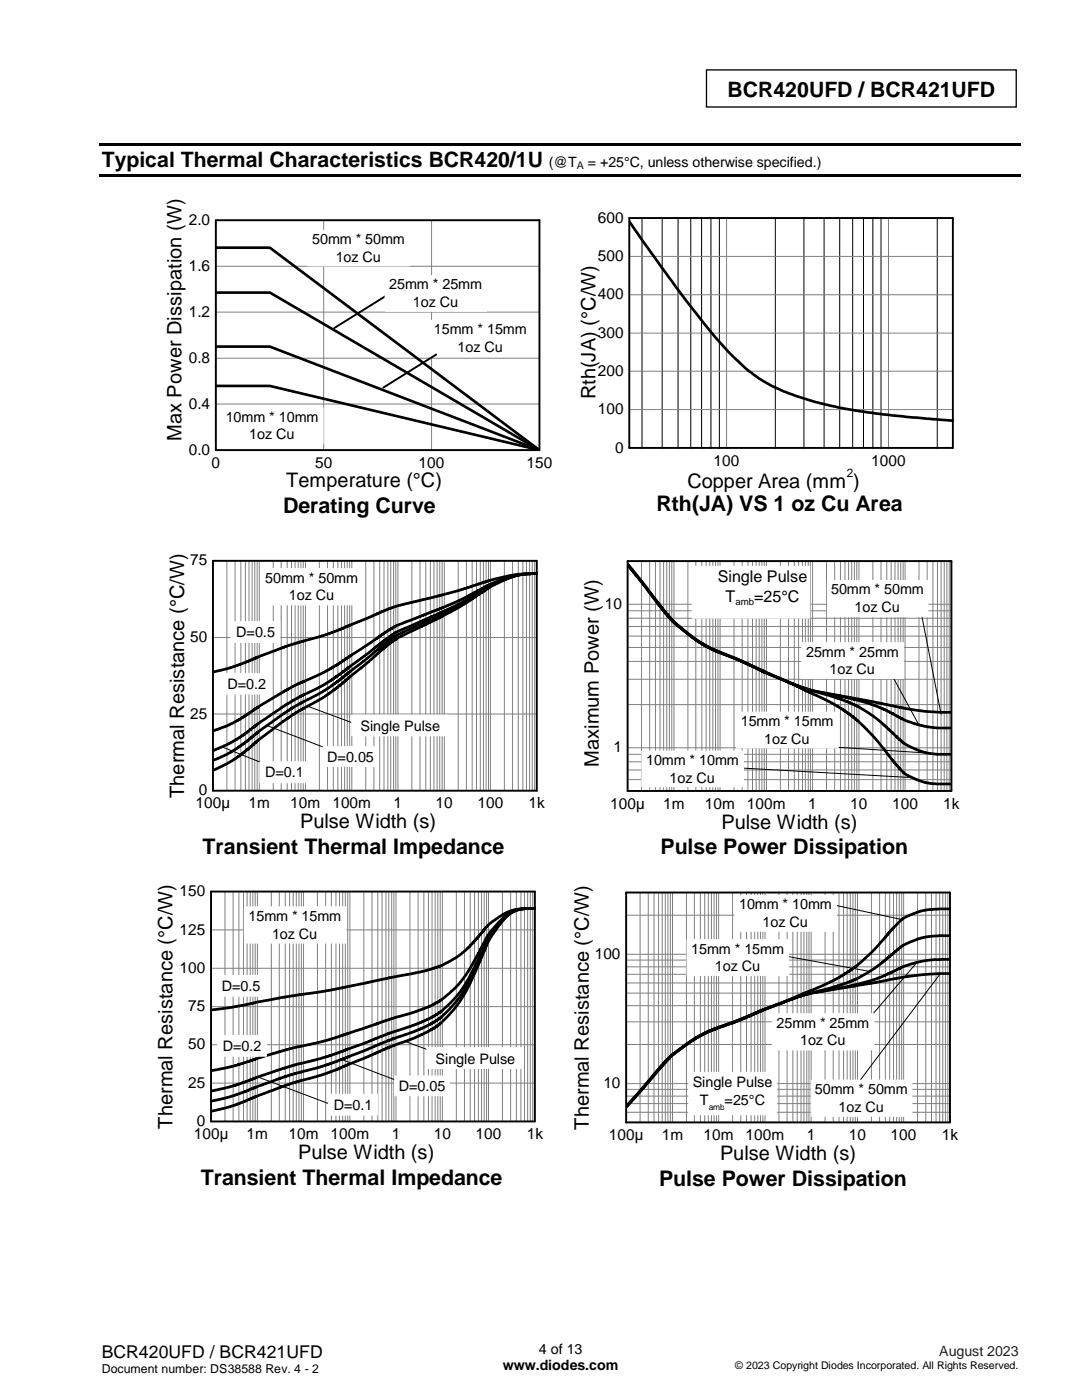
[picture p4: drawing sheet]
<svg xmlns="http://www.w3.org/2000/svg" width="216mm" height="279mm" viewBox="0 0 216 279" stroke-linecap="round" stroke-linejoin="round" font-family="sans-serif">
<path d="M141 14h61.8v7.4h-61.8z" fill="none" stroke="#000" stroke-width=".26"/>
<g fill="#000">
<path d="M19.8 28.6h183.9v.5h-183.9z" fill-rule="evenodd"/>
<path d="M19.8 34.7h183.9v.5h-183.9z" fill-rule="evenodd"/>
</g>
<g fill="none" stroke="#000" stroke-width=".2">
<path d="M128.1 43.5v45.9M132.1 43.5v45.9M135.3 43.5v45.9M137.8 43.5v45.9M140 43.5v45.9M141.9 43.5v45.9M143.5 43.5v45.9M154.7 43.5v45.9M160.4 43.5v45.9M164.4 43.5v45.9M167.6 43.5v45.9M170.1 43.5v45.9"/>
<path d="M172.3 43.5v45.9M174.2 43.5v45.9M175.8 43.5v45.9M187 43.5v45.9M53 144.7l11.9 4.5M61.3 140.9l11.4 4.2"/>
</g>
<g fill="none" stroke="#808080" stroke-width=".2">
<path d="M43.1 53.1h64.5M64.6 43.9v45.9M86.1 43.9v45.9M125.6 58.8h64.5M125.6 51.2h64.5M145 43.5v45.9M177.3 43.5v45.9M43.1 71.5h64.5M43.1 62.3h64.5M125.6 74.1h64.5M125.6 66.5h64.5M43.1 80.6h64.5"/>
<path d="M125.6 81.7h64.5M45.3 111.9v45.9M46.9 111.9v45.9M48.1 111.9v45.9M49 111.9v45.9M49.7 111.9v45.9M50.3 111.9v45.9M50.8 111.9v45.9M51.3 111.9v45.9M51.7 111.9v45.9M54.5 111.9v45.9M56.1 111.9v45.9"/>
<path d="M57.3 111.9v45.9M58.2 111.9v45.9M58.9 111.9v45.9M59.5 111.9v45.9M60 111.9v45.9M60.5 111.9v45.9M60.9 111.9v45.9M63.7 111.9v45.9M65.4 111.9v45.9M66.5 111.9v45.9M67.4 111.9v45.9M68.1 111.9v45.9"/>
<path d="M68.8 111.9v45.9M69.3 111.9v45.9M69.8 111.9v45.9M70.2 111.9v45.9M73 111.9v45.9M74.6 111.9v45.9M75.8 111.9v45.9M76.6 111.9v45.9M77.4 111.9v45.9M78 111.9v45.9M78.5 111.9v45.9M79 111.9v45.9"/>
<path d="M79.4 111.9v45.9M82.2 111.9v45.9M83.8 111.9v45.9M85 111.9v45.9M85.9 111.9v45.9M86.6 111.9v45.9M87.2 111.9v45.9M87.7 111.9v45.9M88.2 111.9v45.9M88.7 111.9v45.9M91.4 111.9v45.9M93.1 111.9v45.9"/>
<path d="M94.2 111.9v45.9M95.1 111.9v45.9M95.8 111.9v45.9M96.5 111.9v45.9M97 111.9v45.9M97.5 111.9v45.9M97.9 111.9v45.9M100.6 111.9v45.9M102.3 111.9v45.9M103.4 111.9v45.9M104.3 111.9v45.9M105 111.9v45.9"/>
<path d="M105.7 111.9v45.9M106.2 111.9v45.9M106.7 111.9v45.9M128 112v45.9M129.6 112v45.9M130.8 112v45.9M131.7 112v45.9M132.4 112v45.9M133 112v45.9M133.6 112v45.9M134 112v45.9M134.5 112v45.9"/>
<path d="M137.3 112v45.9M138.8 112v45.9M140 112v45.9M140.9 112v45.9M141.6 112v45.9M142.2 112v45.9M142.8 112v45.9M143.3 112v45.9M143.7 112v45.9M146.5 112v45.9M148.1 112v45.9M149.2 112v45.9"/>
<path d="M150.2 112v45.9M150.9 112v45.9M151.5 112v45.9M152 112v45.9M152.5 112v45.9M152.9 112v45.9M155.7 112v45.9M157.3 112v45.9M158.5 112v45.9M159.4 112v45.9M160.1 112v45.9M160.7 112v45.9"/>
<path d="M161.3 112v45.9M161.7 112v45.9M162.1 112v45.9M164.9 112v45.9M166.5 112v45.9M167.7 112v45.9M168.6 112v45.9M169.3 112v45.9M170 112v45.9M170.5 112v45.9M171 112v45.9M171.4 112v45.9"/>
<path d="M174.2 112v45.9M175.8 112v45.9M177 112v45.9M177.8 112v45.9M178.6 112v45.9M179.2 112v45.9M179.7 112v45.9M180.2 112v45.9M180.6 112v45.9M183.4 112v45.9M185 112v45.9M186.2 112v45.9"/>
<path d="M187.1 112v45.9M187.8 112v45.9M188.4 112v45.9M188.9 112v45.9M189.4 112v45.9M42.5 127.2h64.6M125.2 135.6h64.6M125.2 132h64.6M125.2 129.2h64.6M125.2 126.9h64.6M125.2 125h64.6M125.2 123.4h64.6"/>
<path d="M125.2 121.9h64.6M125.2 120.6h64.6M42.5 142.5h64.6M125.2 155.6h64.6M125.2 153.7h64.6M125.2 152h64.6M125.2 150.5h64.6M125.2 140.6h64.6M125.2 149.2h64.6M44.9 177.9v45.9M46.5 177.9v45.9M47.7 177.9v45.9"/>
<path d="M48.6 177.9v45.9M49.3 177.9v45.9M49.9 177.9v45.9M50.5 177.9v45.9M50.9 177.9v45.9M51.4 177.9v45.9M54.1 177.9v45.9M55.7 177.9v45.9M56.9 177.9v45.9M57.8 177.9v45.9M58.5 177.9v45.9M59.1 177.9v45.9"/>
<path d="M59.7 177.9v45.9M60.1 177.9v45.9M60.6 177.9v45.9M63.3 177.9v45.9M65 177.9v45.9M66.1 177.9v45.9M67 177.9v45.9M67.8 177.9v45.9M68.4 177.9v45.9M68.9 177.9v45.9M69.4 177.9v45.9M69.8 177.9v45.9"/>
<path d="M72.6 177.9v45.9M74.2 177.9v45.9M75.4 177.9v45.9M76.2 177.9v45.9M77 177.9v45.9M77.6 177.9v45.9M78.2 177.9v45.9M78.6 177.9v45.9M79 177.9v45.9M81.8 177.9v45.9M83.4 177.9v45.9M84.6 177.9v45.9"/>
<path d="M85.5 177.9v45.9M86.2 177.9v45.9M86.8 177.9v45.9M87.4 177.9v45.9M87.8 177.9v45.9M88.3 177.9v45.9M91.1 177.9v45.9M92.7 177.9v45.9M93.8 177.9v45.9M94.7 177.9v45.9M95.5 177.9v45.9M96.1 177.9v45.9"/>
<path d="M96.6 177.9v45.9M97.1 177.9v45.9M97.5 177.9v45.9M100.3 177.9v45.9M101.9 177.9v45.9M103 177.9v45.9M103.9 177.9v45.9M104.7 177.9v45.9M105.3 177.9v45.9M105.8 177.9v45.9M106.3 177.9v45.9M127.7 178.1v45.9"/>
<path d="M129.4 178.1v45.9M130.5 178.1v45.9M131.4 178.1v45.9M132.1 178.1v45.9M132.8 178.1v45.9M133.3 178.1v45.9M133.8 178.1v45.9M134.2 178.1v45.9M137 178.1v45.9M138.6 178.1v45.9M139.8 178.1v45.9M140.6 178.1v45.9"/>
<path d="M141.3 178.1v45.9M142 178.1v45.9M142.5 178.1v45.9M143 178.1v45.9M143.4 178.1v45.9M146.2 178.1v45.9M147.8 178.1v45.9M149 178.1v45.9M149.9 178.1v45.9M150.6 178.1v45.9M151.2 178.1v45.9M151.7 178.1v45.9"/>
<path d="M152.2 178.1v45.9M152.6 178.1v45.9M155.4 178.1v45.9M157.1 178.1v45.9M158.2 178.1v45.9M159.1 178.1v45.9M159.8 178.1v45.9M160.4 178.1v45.9M161 178.1v45.9M161.4 178.1v45.9M161.9 178.1v45.9M164.6 178.1v45.9"/>
<path d="M166.3 178.1v45.9M167.4 178.1v45.9M168.3 178.1v45.9M169 178.1v45.9M169.7 178.1v45.9M170.2 178.1v45.9M170.7 178.1v45.9M171.1 178.1v45.9M173.9 178.1v45.9M175.5 178.1v45.9M176.7 178.1v45.9M177.5 178.1v45.9"/>
<path d="M178.3 178.1v45.9M178.9 178.1v45.9M179.4 178.1v45.9M179.9 178.1v45.9M180.3 178.1v45.9M183.1 178.1v45.9M184.7 178.1v45.9M185.9 178.1v45.9M186.8 178.1v45.9M187.5 178.1v45.9M188.1 178.1v45.9M188.6 178.1v45.9"/>
<path d="M189.1 178.1v45.9M42.1 193.2h64.6M42.1 185.6h64.6M124.9 198.2h64.7M124.9 196.2h64.7M124.9 194.4h64.7M124.9 193h64.7M124.9 191.6h64.7M124.9 182.6h64.7M124.9 190.4h64.7M42.1 216.2h64.6M42.1 208.5h64.6"/>
<path d="M42.1 200.9h64.6M124.9 218.8h64.7M124.9 217.4h64.7M124.9 208.5h64.7M124.9 203.9h64.7M124.9 200.7h64.7M124.9 216.3h64.7M124.9 222h64.7M124.9 220.2h64.7"/>
</g>
<g fill="none" stroke="#000" stroke-width=".53">
<path d="M43.1 58.4h10.8l53.7 31.4M43.1 49.4h10.8l53.7 40.4M125.5 44.1l5 7.2a202.2 202.2 0 0 0 14.9 19 31.7 31.7 0 0 0 15.9 9.5l4.4 1.2 5.9 1.1 9.1 1.1 9.4 .8M43.1 77h10.8l53.7 12.8M43.1 69.2h10.8l53.7 20.6M107.2 114.5l-3.5 .1-3.1 .5-2.9 .7-6.6 2.2-11.7 2.9-2.6 .9-3.9 1.8-7 2.8-9.1 2.7-10.9 4.2-3.5 .8M107.2 114.5l-3.3 .1-1.6 .4-1.9 .6-2.7 1-6.6 3.5-11.8 4.7-2.3 1.3-3.8 2.7-7.6 4.8-2.8 1.5-3.1 1.3-2.5 1.3-4.5 2.6-5.9 3.8-1.7 .9-2.7 .9M107.2 114.5h-2.2l-1.7 .3-1.2 .3-2.1 .8-2.3 1-6.4 3.8-4.6 2.2-7.7 3.3-13 9.7-2 1.2-4.1 1.9-2.5 1.4-5.5 3.7-3.2 2.5-1.5 1-1.7 .9-3.1 1.3M107.2 114.5h-2.2l-1.8 .3-3.5 1.3-1.9 .9-4.2 2.7-3.4 1.9-11.2 5.3-2.1 1.4-3.8 3.3-7.2 5.5-2.3 1.4-5 2.6-2 1.3-4.9 3.5-3 2.5-2.4 1.6-3.9 1.8M107.2 114.5h-2.2l-1.6 .3-1.9 .6-1.7 .7-2.2 1.2-6.3 4.1-12.4 6.2-2.2 1.7-3.1 2.8-7.6 6.1-1.6 1.1-4.6 2.5-3.2 2-5.2 4-2.4 2.1-2 1.5-2.1 1.2-2.5 1.2M125.2 112.6l7.1 9.1 2.1 2.5 4.9 3.9 3.1 1.6 5 2 5.2 2.5 4.6 1.9 4.2 1.5 20.3 4 3.2 .4 5 .2M125.2 112.7l8.9 11.2 4 3.3 2.7 1.8 2.3 1.1 4.3 1.6 5.2 2.5 7.1 3 2.9 .8 7.7 1.5 3.4 1 3.3 1.3 3.4 1.9 2.7 .9 3.3 .6 3.5 .1"/>
<path d="M125.2 112.6l8.9 11.2 3 2.6 3.1 2.1 2.2 1.2 4 1.5 6.2 2.9 6.6 2.8 2.4 .8 6.1 1.8 3.3 1.4 4.2 2.7 5.1 4.7 1.9 1 1.9 .8 1.5 .3 1.3 .1h3M125.2 112.5l8.7 11 1.8 1.7 3.3 2.5 3.4 1.9 5 2 5.2 2.5 5.1 2.2 6.5 3.1 3.7 2 2.7 2 2.4 2.2 2.2 2.4 3.8 4.8 1.3 1.4 .7 .5 2.4 1.1 1.7 .5 1.6 .2h3.2M106.8 181.3h-1.8l-2.1 .4-1.4 .8-1.2 1.2-2.2 2.7-.8 1.4-3.1 6.9-2.2 4-1.4 1.8-2.4 2.4-1.8 1.2-3.9 1.8-5 1.7-4.7 2.1-6.6 2.5-3 1-6.2 1.6-10.5 3.9-4.4 1.1M106.8 181.3h-2.5l-1.4 .3-1.3 .8-1.3 1.2-2.2 2.5-.7 1.2-3.6 7.4-1.8 3.1-2.8 3-1.3 1.2-1.5 .9-3.5 1.6-5.4 1.7-4.3 1.8-7.3 2.7-9.9 2.7-9.1 3.2-4.8 1.1M106.8 181.3h-1.8l-1.6 .2-1.5 .6-1.3 .9-1.5 1.5-1.7 2-3.6 6.7-2.1 3-1.1 1.2-2.3 2-2.6 1.4-3.5 1.3-3.2 .9-13.5 4.5-7.6 1.8-6.1 1.8-4.7 1.5-5 1.1M106.8 181.3l-3.9 .2-1.1 .3-1.5 .8-3 2.1-3.3 3.9-2.2 2-2.1 1.3-1.8 .9-2.4 .8-19.6 4-10 1.5-9.9 2-3.9 .5M106.8 181.3h-2.3l-1.7 .4-1.3 .9-1.2 1.2-2.9 4-3.3 7.8-2.1 4-1.4 1.9-1.4 1.5-1 1-1.6 1.2-3.9 2-5.3 1.9-4.9 2.2-7 2.8-9.1 2.7-9.9 3.9-4.4 1.1M189.7 194.3l-4.4 .1-4.3 .5-6.4 1.2-12.7 2.1-4.3 1.3-5.6 2.1-5.4 2.3-3.8 1.3-4 2-4.7 3.3-2.3 2.4-3.5 4.2-3.4 3.8M189.7 191.5l-3.9 .1-3 .5-2.8 .9-3.4 1.7-2.9 1-4.8 1.2-8.4 1.6-8 2.9-4.4 1.9-6.9 2.6-2.5 1.3-4.6 3.2-2.3 2.4-3.4 4.2-3.5 3.8M189.7 186.7l-4.4 .2-2.9 .8-2.4 1.1-5.4 4.4-3.9 2.3-3.5 1.3-5.4 1.4-4.8 1.5-4.9 1.9-4.9 2.1-5 1.8-2.3 1.1-2.1 1.2-3.7 2.7-2.3 2.4-3.4 4.2-3.5 3.8M189.7 181.4h-2.5l-2.7 .2-1.7 .5-2.1 .9-.7 .4-2.2 2.2-3.2 3.8-2.6 2.4-2.1 1.7-2.4 1.6-3.2 1.6-8.2 3.5-4.1 1.5-4.8 2.1-5 1.8-3.4 1.7-4.8 3.5-9.1 10.2"/>
</g>
<path d="M77.3 58.9l-10.6 6.6M125.6 43.5h64.5v45.9h-64.5zM42.5 111.9h64.6v45.9h-64.6z" fill="none" stroke="#000" stroke-width=".39"/>
<path d="M52.1 113.5h20.3v7.2h-20.3z" fill-rule="evenodd" fill="#fff" stroke="#fff" stroke-width=".2"/>
<g fill="#fff">
<path d="M52.9 113.7h18.5v3.2h-18.5z" fill-rule="evenodd"/>
<path d="M57.6 117.2h9.1v3.2h-9.1z" fill-rule="evenodd"/>
</g>
<path d="M44 148.9l8.9 3.6" fill="none" stroke="#000" stroke-width=".2"/>
<path d="M46.1 124.1h9.7v4.1h-9.7z" fill-rule="evenodd" fill="#fff" stroke="#fff" stroke-width=".2"/>
<path d="M47.1 124.5h7.8v3.3h-7.8z" fill-rule="evenodd" fill="#fff"/>
<path d="M44.3 134.4h9.8v4.1h-9.8z" fill-rule="evenodd" fill="#fff" stroke="#fff" stroke-width=".2"/>
<path d="M45.4 134.8h7.7v3.3h-7.7z" fill-rule="evenodd" fill="#fff"/>
<path d="M51.9 152.1h9.7v4.1h-9.7z" fill-rule="evenodd" fill="#fff" stroke="#fff" stroke-width=".2"/>
<path d="M52.9 152.5h7.7v3.2h-7.7z" fill-rule="evenodd" fill="#fff"/>
<path d="M70.2 142.7h19.2v4.2h-19.2z" fill-rule="evenodd" fill="#fff" stroke="#fff" stroke-width=".2"/>
<path d="M71.9 143.4h15.9v3.2h-15.9z" fill-rule="evenodd" fill="#fff"/>
<path d="M64.5 149h10.9v4h-10.9z" fill-rule="evenodd" fill="#fff" stroke="#fff" stroke-width=".2"/>
<path d="M65.3 149.5h9.3v3.2h-9.3z" fill-rule="evenodd" fill="#fff"/>
<path d="M125.2 112h64.6v45.9h-64.6z" fill="none" stroke="#000" stroke-width=".39"/>
<path d="M177.6 134l5.8 10.7M183.5 120.5l4.3 22M146.3 153.2l36.1 2M152.9 148.2l31.6 2" fill="none" stroke="#000" stroke-width=".2"/>
<path d="M128.1 149.9h20.3v7.1h-20.3z" fill-rule="evenodd" fill="#fff" stroke="#fff" stroke-width=".2"/>
<g fill="#fff">
<path d="M128.9 150.1h18.5v3.2h-18.5z" fill-rule="evenodd"/>
<path d="M133.6 153.6h9v3.2h-9z" fill-rule="evenodd"/>
</g>
<path d="M160 128.3h20.3v7.1h-20.3z" fill-rule="evenodd" fill="#fff" stroke="#fff" stroke-width=".2"/>
<g fill="#fff">
<path d="M160.8 128.4h18.5v3.3h-18.5z" fill-rule="evenodd"/>
<path d="M165.5 132h9.1v3.2h-9.1z" fill-rule="evenodd"/>
</g>
<path d="M165.1 115.8h20.1v7.3h-20.1z" fill-rule="evenodd" fill="#fff" stroke="#fff" stroke-width=".2"/>
<g fill="#fff">
<path d="M165.8 116h18.5v3.2h-18.5z" fill-rule="evenodd"/>
<path d="M170.5 119.6h9v3.2h-9z" fill-rule="evenodd"/>
</g>
<path d="M138.1 113h23.5v10.4h-23.5z" fill-rule="evenodd" fill="#fff" stroke="#fff" stroke-width=".2"/>
<g fill="#fff">
<path d="M143.2 113.2h17.9v3.6h-17.9z" fill-rule="evenodd"/>
<path d="M144.8 117.2h2v3.6h-2z" fill-rule="evenodd"/>
<path d="M146.8 119h3.7v2.2h-3.7z" fill-rule="evenodd"/>
<path d="M150.5 117.2h9v3.6h-9z" fill-rule="evenodd"/>
</g>
<path d="M42.1 177.9h64.6v45.9h-64.6z" fill="none" stroke="#000" stroke-width=".39"/>
<path d="M48.7 181h20.3v7.2h-20.3z" fill-rule="evenodd" fill="#fff" stroke="#fff" stroke-width=".2"/>
<g fill="#fff">
<path d="M49.6 181.2h18.4v3.2h-18.4z" fill-rule="evenodd"/>
<path d="M54.3 184.7h9v3.2h-9z" fill-rule="evenodd"/>
</g>
<path d="M51.5 215l15.1 5.6M68 211.4l11.9 4.5M81.1 207.9l11.4 4.3" fill="none" stroke="#000" stroke-width=".2"/>
<path d="M43.2 194.7h9.8v4.1h-9.8z" fill-rule="evenodd" fill="#fff" stroke="#fff" stroke-width=".2"/>
<path d="M44.3 195.1h7.7v3.2h-7.7z" fill-rule="evenodd" fill="#fff"/>
<path d="M43.4 206.6h9.8v4.2h-9.8z" fill-rule="evenodd" fill="#fff" stroke="#fff" stroke-width=".2"/>
<path d="M44.5 207.1h7.7v3.2h-7.7z" fill-rule="evenodd" fill="#fff"/>
<path d="M65.6 218.4h9.7v4.1h-9.7z" fill-rule="evenodd" fill="#fff" stroke="#fff" stroke-width=".2"/>
<path d="M66.6 218.9h7.7v3.2h-7.7z" fill-rule="evenodd" fill="#fff"/>
<path d="M85.2 209.1h19.2v4.1h-19.2z" fill-rule="evenodd" fill="#fff" stroke="#fff" stroke-width=".2"/>
<path d="M86.9 209.8h15.9v3.2h-15.9z" fill-rule="evenodd" fill="#fff"/>
<path d="M78.8 214.7h10.8v4h-10.8z" fill-rule="evenodd" fill="#fff" stroke="#fff" stroke-width=".2"/>
<path d="M79.6 215.2h9.3v3.2h-9.3z" fill-rule="evenodd" fill="#fff"/>
<path d="M124.9 178.1h64.7v45.9h-64.7z" fill="none" stroke="#000" stroke-width=".39"/>
<path d="M157.4 190.9l16.1 3M166.5 180.6l13.7 3M182.7 192.4l-9.8 11.5M187.8 194.1l-16.3 21.7" fill="none" stroke="#000" stroke-width=".2"/>
<path d="M161.9 215.6h20.1v7.2h-20.1z" fill-rule="evenodd" fill="#fff" stroke="#fff" stroke-width=".2"/>
<g fill="#fff">
<path d="M162.6 215.7h18.5v3.2h-18.5z" fill-rule="evenodd"/>
<path d="M167.3 219.3h9v3.2h-9z" fill-rule="evenodd"/>
</g>
<path d="M137.1 187.5h20.3v7.2h-20.3z" fill-rule="evenodd" fill="#fff" stroke="#fff" stroke-width=".2"/>
<g fill="#fff">
<path d="M137.9 187.7h18.5v3.2h-18.5z" fill-rule="evenodd"/>
<path d="M142.6 191.3h9v3.2h-9z" fill-rule="evenodd"/>
</g>
<path d="M146.6 178.7h20.3v7.1h-20.3z" fill-rule="evenodd" fill="#fff" stroke="#fff" stroke-width=".2"/>
<g fill="#fff">
<path d="M147.5 178.9h18.4v3.2h-18.4z" fill-rule="evenodd"/>
<path d="M152.2 182.5h9v3.2h-9z" fill-rule="evenodd"/>
</g>
<path d="M137.4 214h17.6v8.5h-17.6z" fill-rule="evenodd" fill="#fff" stroke="#fff" stroke-width=".2"/>
<g fill="#fff">
<path d="M138.2 214.3h15.9v3.3h-15.9z" fill-rule="evenodd"/>
<path d="M139.6 217.9h1.8v3.2h-1.8z" fill-rule="evenodd"/>
<path d="M141.4 220.1h3.2v1.9h-3.2z" fill-rule="evenodd"/>
<path d="M144.6 217.9h8v3.2h-8z" fill-rule="evenodd"/>
</g>
<path d="M154.1 202.3h20.3v7.2h-20.3z" fill-rule="evenodd" fill="#fff" stroke="#fff" stroke-width=".2"/>
<g fill="#fff">
<path d="M154.9 202.5h18.5v3.2h-18.5z" fill-rule="evenodd"/>
<path d="M159.6 206h9.1v3.3h-9.1z" fill-rule="evenodd"/>
</g>
<path d="M43.1 43.9h64.5v45.9h-64.5z" fill="none" stroke="#000" stroke-width=".39"/>
<path d="M85.8 64h20.2v7.1h-20.2z" fill-rule="evenodd" fill="#fff" stroke="#fff" stroke-width=".2"/>
<g fill="#fff">
<path d="M86.6 64.1h18.5v3.2h-18.5z" fill-rule="evenodd"/>
<path d="M91.3 67.7h9v3.2h-9z" fill-rule="evenodd"/>
</g>
<path d="M87 70.8l-10.5 6.6" fill="none" stroke="#000" stroke-width=".39"/>
<path d="M44.2 81.4h20.3v7.1h-20.3z" fill-rule="evenodd" fill="#fff" stroke="#fff" stroke-width=".2"/>
<g fill="#fff">
<path d="M45 81.5h18.5v3.3h-18.5z" fill-rule="evenodd"/>
<path d="M49.7 85.1h9v3.2h-9z" fill-rule="evenodd"/>
</g>
<path d="M147 142.1h20.2v7.2h-20.2z" fill-rule="evenodd" fill="#fff" stroke="#fff" stroke-width=".2"/>
<g fill="#fff">
<path d="M147.8 142.3h18.5v3.2h-18.5z" fill-rule="evenodd"/>
<path d="M152.5 145.9h9v3.2h-9z" fill-rule="evenodd"/>
</g>
<path d="M76.8 55h20.3v7.1h-20.3z" fill-rule="evenodd" fill="#fff" stroke="#fff" stroke-width=".2"/>
<g fill="#fff">
<path d="M77.7 55.2h18.4v3.2h-18.4z" fill-rule="evenodd"/>
<path d="M82.4 58.7h9v3.3h-9z" fill-rule="evenodd"/>
</g>
<path d="M61.5 45.9h20.2v7.2h-20.2z" fill-rule="evenodd" fill="#fff" stroke="#fff" stroke-width=".2"/>
<g fill="#fff">
<path d="M62.3 46.1h18.4v3.2h-18.4z" fill-rule="evenodd"/>
<path d="M67 49.7h9v3.2h-9z" fill-rule="evenodd"/>
</g>
<g font-size="4.3">
<text x="56.5" y="102.4">Derating Curve</text>
<text x="131" y="102">Rth(JA) VS 1 oz Cu Area</text>
<text x="40.4" y="170.5">Transient Thermal Impedance</text>
<text x="131.8" y="170.5">Pulse Power Dissipation</text>
<text x="40" y="236.5">Transient Thermal Impedance</text>
<text x="131.5" y="236.7">Pulse Power Dissipation</text>
</g>
<g font-size="4.2">
<text x="145.2" y="19.3">BCR420UFD / BCR421UFD</text>
<text x="20.3" y="33.4">Typical Thermal Characteristics BCR420/1U</text>
</g>
<g font-size="4">
<text x="118.9" y="79.7" transform="rotate(-90 118.9 79.7)">Rth(JA) (°C/W)</text>
<text x="36.2" y="88" transform="rotate(-90 36.2 88)">Max Power Dissipation (W)</text>
<text x="57.1" y="97.1">Temperature (°C)</text>
<text x="137.2" y="97.4">Copper Area (mm )</text>
<text x="119.5" y="153" transform="rotate(-90 119.5 153)">Maximum Power (W)</text>
<text x="36.7" y="159.3" transform="rotate(-90 36.7 159.3)">Thermal Resistance (°C/W)</text>
<text x="59.9" y="165.3">Pulse Width (s)</text>
<text x="144" y="165.4">Pulse Width (s)</text>
<text x="34.4" y="225.3" transform="rotate(-90 34.4 225.3)">Thermal Resistance (°C/W)</text>
<text x="117.5" y="225.4" transform="rotate(-90 117.5 225.4)">Thermal Resistance (°C/W)</text>
<text x="59.5" y="231.3">Pulse Width (s)</text>
<text x="143.7" y="231.5">Pulse Width (s)</text>
</g>
<text font-size="3.5" x="20.3" y="270.9">BCR420UFD / BCR421UFD</text>
<g font-size="3.2">
<text x="143.2" y="116.1">Single Pulse</text>
<text x="144.8" y="120.1">T</text>
<text x="150.5" y="120.1">=25°C</text>
</g>
<g font-size="3.1">
<text x="37.7" y="44.9">2.0</text>
<text x="119.3" y="44.4">600</text>
<text x="119.3" y="52.1">500</text>
<text x="37.7" y="54.1">1.6</text>
<text x="119.3" y="59.7">400</text>
<text x="37.7" y="63.2">1.2</text>
<text x="119.3" y="67.4">300</text>
<text x="37.7" y="72.4">0.8</text>
<text x="119.3" y="75">200</text>
<text x="37.7" y="81.5">0.4</text>
<text x="119.3" y="82.7">100</text>
<text x="37.7" y="90.7">0.0</text>
<text x="42.2" y="93.3">0</text>
<text x="62.9" y="93.3">50</text>
<text x="83.5" y="93.3">100</text>
<text x="105" y="93.3">150</text>
<text x="122.7" y="90.3">0</text>
<text x="142.4" y="92.9">100</text>
<text x="173.8" y="92.9">1000</text>
<text x="37.9" y="112.8">75</text>
<text x="120.7" y="121.5">10</text>
<text x="37.9" y="128.2">50</text>
<text x="37.9" y="143.4">25</text>
<text x="122.4" y="150.2">1</text>
<text x="39" y="161.3">100µ</text>
<text x="39.7" y="158.7">0</text>
<text x="49.6" y="161.3">1m</text>
<text x="57.9" y="161.3">10m</text>
<text x="66.3" y="161.3">100m</text>
<text x="78.5" y="161.3">1</text>
<text x="86.9" y="161.3">10</text>
<text x="95.3" y="161.3">100</text>
<text x="105.5" y="161.3">1k</text>
<text x="121.8" y="161.4">100µ</text>
<text x="132.3" y="161.4">1m</text>
<text x="140.7" y="161.4">10m</text>
<text x="149.1" y="161.4">100m</text>
<text x="161.3" y="161.4">1</text>
<text x="169.7" y="161.4">10</text>
<text x="178" y="161.4">100</text>
<text x="188.2" y="161.4">1k</text>
<text x="35.8" y="178.8">150</text>
<text x="35.8" y="186.5">125</text>
<text x="118.7" y="191.4">100</text>
<text x="35.8" y="194.2">100</text>
<text x="37.6" y="201.8">75</text>
<text x="37.6" y="209.4">50</text>
<text x="37.6" y="217.1">25</text>
<text x="120.4" y="217.2">10</text>
<text x="38.7" y="227.3">100µ</text>
<text x="39.3" y="224.7">0</text>
<text x="49.2" y="227.3">1m</text>
<text x="57.5" y="227.3">10m</text>
<text x="65.9" y="227.3">100m</text>
<text x="78.2" y="227.3">1</text>
<text x="86.5" y="227.3">10</text>
<text x="94.9" y="227.3">100</text>
<text x="105.1" y="227.3">1k</text>
<text x="121.5" y="227.5">100µ</text>
<text x="132" y="227.5">1m</text>
<text x="140.4" y="227.5">10m</text>
<text x="148.8" y="227.5">100m</text>
<text x="161" y="227.5">1</text>
<text x="169.4" y="227.5">10</text>
<text x="177.7" y="227.5">100</text>
<text x="187.9" y="227.5">1k</text>
</g>
<g font-size="2.9">
<text x="62.3" y="48.7">50mm * 50mm</text>
<text x="67" y="52.3">1oz Cu</text>
<text x="77.7" y="57.8">25mm * 25mm</text>
<text x="82.4" y="61.3">1oz Cu</text>
<text x="86.6" y="66.7">15mm * 15mm</text>
<text x="91.3" y="70.3">1oz Cu</text>
<text x="45" y="84.1">10mm * 10mm</text>
<text x="49.7" y="87.7">1oz Cu</text>
<text x="52.9" y="116.3">50mm * 50mm</text>
<text x="57.6" y="119.8">1oz Cu</text>
<text x="165.8" y="118.6">50mm * 50mm</text>
<text x="170.5" y="122.2">1oz Cu</text>
<text x="47.1" y="127.1">D=0.5</text>
<text x="160.8" y="131">25mm * 25mm</text>
<text x="45.4" y="137.4">D=0.2</text>
<text x="165.5" y="134.6">1oz Cu</text>
<text x="71.9" y="146">Single Pulse</text>
<text x="147.8" y="144.9">15mm * 15mm</text>
<text x="152.5" y="148.5">1oz Cu</text>
<text x="52.9" y="155.1">D=0.1</text>
<text x="65.3" y="152.1">D=0.05</text>
<text x="128.9" y="152.7">10mm * 10mm</text>
<text x="133.6" y="156.2">1oz Cu</text>
<text x="49.6" y="183.8">15mm * 15mm</text>
<text x="147.5" y="181.5">10mm * 10mm</text>
<text x="152.2" y="185.1">1oz Cu</text>
<text x="54.3" y="187.3">1oz Cu</text>
<text x="137.9" y="190.3">15mm * 15mm</text>
<text x="44.3" y="197.7">D=0.5</text>
<text x="142.6" y="193.9">1oz Cu</text>
<text x="44.5" y="209.7">D=0.2</text>
<text x="154.9" y="205.1">25mm * 25mm</text>
<text x="159.6" y="208.6">1oz Cu</text>
<text x="86.9" y="212.4">Single Pulse</text>
<text x="66.6" y="221.5">D=0.1</text>
<text x="79.6" y="217.8">D=0.05</text>
<text x="138.2" y="216.9">Single Pulse</text>
<text x="139.6" y="220.5">T</text>
<text x="144.6" y="220.5">=25°C</text>
<text x="162.6" y="218.3">50mm * 50mm</text>
<text x="167.3" y="221.9">1oz Cu</text>
</g>
<g font-size="2.8">
<text x="109.5" y="33.4">(@T</text>
<text x="117.3" y="33.4">= +25°C, unless otherwise specified.)</text>
<text x="100.3" y="273.5">www.diodes.com</text>
<text x="107.5" y="270.2">4 of 13</text>
</g>
<text font-size="2.8" fill="#231f20" x="187.4" y="270.6">August 2023</text>
<text font-size="2.5" x="20.3" y="274">Document number: DS38588 Rev. 4 - 2</text>
<text font-size="2.4" x="168.9" y="95.2">2</text>
<g font-size="2.1">
<text x="115.1" y="33.7">A</text>
<text x="146.7" y="273.2">© 2023 Copyright Diodes Incorporated. All Rights Reserved.</text>
</g>
<text font-size="1.9" x="146.8" y="120.7">amb</text>
<text font-size="1.7" x="141.4" y="221.6">amb</text>
</svg>
